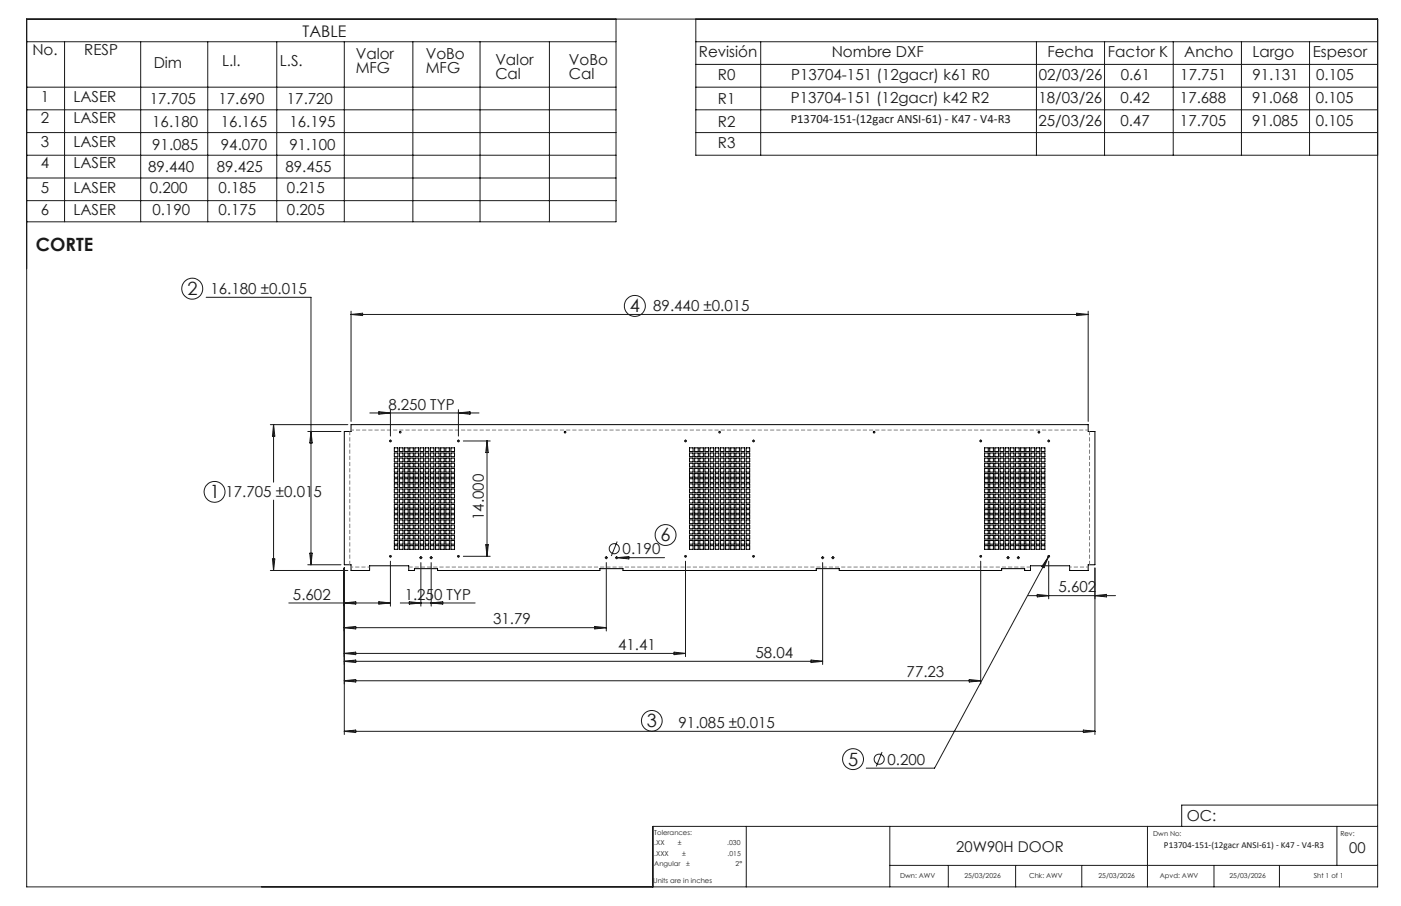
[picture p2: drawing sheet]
<svg xmlns="http://www.w3.org/2000/svg" width="432mm" height="279mm" viewBox="0 0 432 279" stroke-linecap="round" stroke-linejoin="round" font-family="sans-serif">
<g fill="none" stroke="#000" stroke-width=".31">
<path d="M108.2 131h227.2v2.1h2.1v41.1h-2.1v1.7h-5.7v-1.4h-12.1v1.4h-1.8v-.5h-7.1v.5h-50v-.5h-7.1v.5h-59.6v-.5h-7.1v.5h-50v-.5h-7.2v.5h-1.7v-1.4h-12.1v1.4h-5.7v-1.7h-2.1v-41.1h2.1zM121.5 138.1h1.1v1.1h-1.1zM121.5 139.7h1.1v1.1h-1.1zM123.1 138.1h1.1v1.1h-1.1zM123.1 139.7h1.1v1.1h-1.1zM124.7 138.1h1.1v1.1h-1.1zM124.7 139.7h1.1v1.1h-1.1zM126.3 138.1h1.1v1.1h-1.1zM126.3 139.7h1.1v1.1h-1.1zM127.9 138.1h1.1v1.1h-1.1zM127.9 139.7h1.1v1.1h-1.1zM129.5 138.1h1.1v1.1h-1.1z"/>
<path d="M129.5 139.7h1.1v1.1h-1.1zM131.1 138.1h1.1v1.1h-1.1zM131.1 139.7h1.1v1.1h-1.1zM132.6 138.1h1.1v1.1h-1.1zM132.6 139.7h1.1v1.1h-1.1zM134.2 138.1h1.1v1.1h-1.1zM134.2 139.7h1.1v1.1h-1.1zM135.8 138.1h1.1v1.1h-1.1zM135.8 139.7h1.1v1.1h-1.1zM137.4 138.1h1.1v1.1h-1.1zM137.4 139.7h1.1v1.1h-1.1zM139 138.1h1.1v1.1h-1.1z"/>
<path d="M139 139.7h1.1v1.1h-1.1zM212.5 138.1h1.1v1.1h-1.1zM212.5 139.7h1.1v1.1h-1.1zM214.1 138.1h1.1v1.1h-1.1zM214.1 139.7h1.1v1.1h-1.1zM215.7 138.1h1.1v1.1h-1.1zM215.7 139.7h1.1v1.1h-1.1zM217.3 138.1h1.1v1.1h-1.1zM217.3 139.7h1.1v1.1h-1.1zM218.9 138.1h1.1v1.1h-1.1zM218.9 139.7h1.1v1.1h-1.1zM220.5 138.1h1v1.1h-1z"/>
<path d="M220.5 139.7h1v1.1h-1zM222 138.1h1.1v1.1h-1.1zM222 139.7h1.1v1.1h-1.1zM223.6 138.1h1.1v1.1h-1.1zM223.6 139.7h1.1v1.1h-1.1zM225.2 138.1h1.1v1.1h-1.1zM225.2 139.7h1.1v1.1h-1.1zM226.8 138.1h1.1v1.1h-1.1zM226.8 139.7h1.1v1.1h-1.1zM228.4 138.1h1.1v1.1h-1.1zM228.4 139.7h1.1v1.1h-1.1zM230 138.1h1.1v1.1h-1.1z"/>
<path d="M230 139.7h1.1v1.1h-1.1zM303.5 138.1h1.1v1.1h-1.1zM303.5 139.7h1.1v1.1h-1.1zM305 138.1h1.2v1.1h-1.2zM305 139.7h1.2v1.1h-1.2zM306.6 138.1h1.2v1.1h-1.2zM306.6 139.7h1.2v1.1h-1.2zM308.2 138.1h1.2v1.1h-1.2zM308.2 139.7h1.2v1.1h-1.2zM309.8 138.1h1.1v1.1h-1.1zM309.8 139.7h1.1v1.1h-1.1zM311.4 138.1h1.1v1.1h-1.1z"/>
<path d="M311.4 139.7h1.1v1.1h-1.1zM313 138.1h1.1v1.1h-1.1zM313 139.7h1.1v1.1h-1.1zM314.6 138.1h1.1v1.1h-1.1zM314.6 139.7h1.1v1.1h-1.1zM316.2 138.1h1.1v1.1h-1.1zM316.2 139.7h1.1v1.1h-1.1zM317.7 138.1h1.2v1.1h-1.2zM317.7 139.7h1.2v1.1h-1.2zM319.3 138.1h1.2v1.1h-1.2zM319.3 139.7h1.2v1.1h-1.2zM320.9 138.1h1.2v1.1h-1.2z"/>
<path d="M320.9 139.7h1.2v1.1h-1.2zM121.5 158.8h1.1v1.1h-1.1zM121.5 157.2h1.1v1.1h-1.1zM121.5 141.3h1.1v1.1h-1.1zM121.5 142.9h1.1v1.1h-1.1zM121.5 149.2h1.1v1.2h-1.1zM121.5 147.6h1.1v1.2h-1.1zM121.5 150.8h1.1v1.1h-1.1zM121.5 152.4h1.1v1.1h-1.1zM121.5 144.5h1.1v1.1h-1.1zM121.5 146h1.1v1.2h-1.1zM121.5 154h1.1v1.1h-1.1z"/>
<path d="M121.5 155.6h1.1v1.1h-1.1zM123.1 158.8h1.1v1.1h-1.1zM123.1 157.2h1.1v1.1h-1.1zM123.1 141.3h1.1v1.1h-1.1zM123.1 142.9h1.1v1.1h-1.1zM123.1 149.2h1.1v1.2h-1.1zM123.1 147.6h1.1v1.2h-1.1zM123.1 150.8h1.1v1.1h-1.1zM123.1 152.4h1.1v1.1h-1.1zM123.1 144.5h1.1v1.1h-1.1zM123.1 146h1.1v1.2h-1.1zM123.1 154h1.1v1.1h-1.1z"/>
<path d="M123.1 155.6h1.1v1.1h-1.1zM124.7 158.8h1.1v1.1h-1.1zM124.7 157.2h1.1v1.1h-1.1zM124.7 141.3h1.1v1.1h-1.1zM124.7 142.9h1.1v1.1h-1.1zM124.7 149.2h1.1v1.2h-1.1zM124.7 147.6h1.1v1.2h-1.1zM124.7 150.8h1.1v1.1h-1.1zM124.7 152.4h1.1v1.1h-1.1zM124.7 144.5h1.1v1.1h-1.1zM124.7 146h1.1v1.2h-1.1zM124.7 154h1.1v1.1h-1.1z"/>
<path d="M124.7 155.6h1.1v1.1h-1.1zM126.3 141.3h1.1v1.1h-1.1zM126.3 142.9h1.1v1.1h-1.1zM126.3 144.5h1.1v1.1h-1.1zM126.3 146h1.1v1.2h-1.1zM126.3 147.6h1.1v1.2h-1.1zM126.3 149.2h1.1v1.2h-1.1zM126.3 150.8h1.1v1.1h-1.1zM126.3 152.4h1.1v1.1h-1.1zM126.3 154h1.1v1.1h-1.1zM126.3 155.6h1.1v1.1h-1.1zM126.3 157.2h1.1v1.1h-1.1z"/>
<path d="M126.3 158.8h1.1v1.1h-1.1zM127.9 141.3h1.1v1.1h-1.1zM127.9 142.9h1.1v1.1h-1.1zM127.9 144.5h1.1v1.1h-1.1zM127.9 146h1.1v1.2h-1.1zM127.9 147.6h1.1v1.2h-1.1zM127.9 149.2h1.1v1.2h-1.1zM127.9 150.8h1.1v1.1h-1.1zM127.9 152.4h1.1v1.1h-1.1zM127.9 154h1.1v1.1h-1.1zM127.9 155.6h1.1v1.1h-1.1zM127.9 157.2h1.1v1.1h-1.1z"/>
<path d="M127.9 158.8h1.1v1.1h-1.1zM129.5 158.8h1.1v1.1h-1.1zM129.5 157.2h1.1v1.1h-1.1zM129.5 141.3h1.1v1.1h-1.1zM129.5 142.9h1.1v1.1h-1.1zM129.5 149.2h1.1v1.2h-1.1zM129.5 147.6h1.1v1.2h-1.1zM129.5 150.8h1.1v1.1h-1.1zM129.5 152.4h1.1v1.1h-1.1zM129.5 144.5h1.1v1.1h-1.1zM129.5 146h1.1v1.2h-1.1zM129.5 154h1.1v1.1h-1.1z"/>
<path d="M129.5 155.6h1.1v1.1h-1.1zM131.1 141.3h1.1v1.1h-1.1zM131.1 142.9h1.1v1.1h-1.1zM131.1 144.5h1.1v1.1h-1.1zM131.1 146h1.1v1.2h-1.1zM131.1 147.6h1.1v1.2h-1.1zM131.1 149.2h1.1v1.2h-1.1zM131.1 150.8h1.1v1.1h-1.1zM131.1 152.4h1.1v1.1h-1.1zM131.1 154h1.1v1.1h-1.1zM131.1 155.6h1.1v1.1h-1.1zM131.1 157.2h1.1v1.1h-1.1z"/>
<path d="M131.1 158.8h1.1v1.1h-1.1zM132.6 158.8h1.1v1.1h-1.1zM132.6 157.2h1.1v1.1h-1.1zM132.6 141.3h1.1v1.1h-1.1zM132.6 142.9h1.1v1.1h-1.1zM132.6 144.5h1.1v1.1h-1.1zM132.6 146h1.1v1.2h-1.1zM132.6 147.6h1.1v1.2h-1.1zM132.6 149.2h1.1v1.2h-1.1zM132.6 150.8h1.1v1.1h-1.1zM132.6 152.4h1.1v1.1h-1.1zM132.6 154h1.1v1.1h-1.1z"/>
<path d="M132.6 155.6h1.1v1.1h-1.1zM134.2 158.8h1.1v1.1h-1.1zM134.2 157.2h1.1v1.1h-1.1zM134.2 141.3h1.1v1.1h-1.1zM134.2 142.9h1.1v1.1h-1.1zM134.2 149.2h1.1v1.2h-1.1zM134.2 147.6h1.1v1.2h-1.1zM134.2 150.8h1.1v1.1h-1.1zM134.2 152.4h1.1v1.1h-1.1zM134.2 144.5h1.1v1.1h-1.1zM134.2 146h1.1v1.2h-1.1zM134.2 154h1.1v1.1h-1.1z"/>
<path d="M134.2 155.6h1.1v1.1h-1.1zM135.8 158.8h1.1v1.1h-1.1zM135.8 157.2h1.1v1.1h-1.1zM135.8 141.3h1.1v1.1h-1.1zM135.8 142.9h1.1v1.1h-1.1zM135.8 149.2h1.1v1.2h-1.1zM135.8 147.6h1.1v1.2h-1.1zM135.8 150.8h1.1v1.1h-1.1zM135.8 152.4h1.1v1.1h-1.1zM135.8 144.5h1.1v1.1h-1.1zM135.8 146h1.1v1.2h-1.1zM135.8 154h1.1v1.1h-1.1z"/>
<path d="M135.8 155.6h1.1v1.1h-1.1zM137.4 158.8h1.1v1.1h-1.1zM137.4 157.2h1.1v1.1h-1.1zM137.4 141.3h1.1v1.1h-1.1zM137.4 142.9h1.1v1.1h-1.1zM137.4 149.2h1.1v1.2h-1.1zM137.4 147.6h1.1v1.2h-1.1zM137.4 150.8h1.1v1.1h-1.1zM137.4 152.4h1.1v1.1h-1.1zM137.4 144.5h1.1v1.1h-1.1zM137.4 146h1.1v1.2h-1.1zM137.4 154h1.1v1.1h-1.1z"/>
<path d="M137.4 155.6h1.1v1.1h-1.1zM139 158.8h1.1v1.1h-1.1zM139 157.2h1.1v1.1h-1.1zM139 141.3h1.1v1.1h-1.1zM139 142.9h1.1v1.1h-1.1zM139 149.2h1.1v1.2h-1.1zM139 147.6h1.1v1.2h-1.1zM139 150.8h1.1v1.1h-1.1zM139 152.4h1.1v1.1h-1.1zM139 144.5h1.1v1.1h-1.1zM139 146h1.1v1.2h-1.1zM139 154h1.1v1.1h-1.1z"/>
<path d="M139 155.6h1.1v1.1h-1.1zM212.5 158.8h1.1v1.1h-1.1zM212.5 157.2h1.1v1.1h-1.1zM212.5 141.3h1.1v1.1h-1.1zM212.5 142.9h1.1v1.1h-1.1zM212.5 149.2h1.1v1.2h-1.1zM212.5 147.6h1.1v1.2h-1.1zM212.5 150.8h1.1v1.1h-1.1zM212.5 152.4h1.1v1.1h-1.1zM212.5 144.5h1.1v1.1h-1.1zM212.5 146h1.1v1.2h-1.1zM212.5 154h1.1v1.1h-1.1z"/>
<path d="M212.5 155.6h1.1v1.1h-1.1zM214.1 158.8h1.1v1.1h-1.1zM214.1 157.2h1.1v1.1h-1.1zM214.1 141.3h1.1v1.1h-1.1zM214.1 142.9h1.1v1.1h-1.1zM214.1 149.2h1.1v1.2h-1.1zM214.1 147.6h1.1v1.2h-1.1zM214.1 150.8h1.1v1.1h-1.1zM214.1 152.4h1.1v1.1h-1.1zM214.1 144.5h1.1v1.1h-1.1zM214.1 146h1.1v1.2h-1.1zM214.1 154h1.1v1.1h-1.1z"/>
<path d="M214.1 155.6h1.1v1.1h-1.1zM215.7 158.8h1.1v1.1h-1.1zM215.7 157.2h1.1v1.1h-1.1zM215.7 141.3h1.1v1.1h-1.1zM215.7 142.9h1.1v1.1h-1.1zM215.7 149.2h1.1v1.2h-1.1zM215.7 147.6h1.1v1.2h-1.1zM215.7 150.8h1.1v1.1h-1.1zM215.7 152.4h1.1v1.1h-1.1zM215.7 144.5h1.1v1.1h-1.1zM215.7 146h1.1v1.2h-1.1zM215.7 154h1.1v1.1h-1.1z"/>
<path d="M215.7 155.6h1.1v1.1h-1.1zM217.3 141.3h1.1v1.1h-1.1zM217.3 142.9h1.1v1.1h-1.1zM217.3 144.5h1.1v1.1h-1.1zM217.3 146h1.1v1.2h-1.1zM217.3 147.6h1.1v1.2h-1.1zM217.3 149.2h1.1v1.2h-1.1zM217.3 150.8h1.1v1.1h-1.1zM217.3 152.4h1.1v1.1h-1.1zM217.3 154h1.1v1.1h-1.1zM217.3 155.6h1.1v1.1h-1.1zM217.3 157.2h1.1v1.1h-1.1z"/>
<path d="M217.3 158.8h1.1v1.1h-1.1zM218.9 141.3h1.1v1.1h-1.1zM218.9 142.9h1.1v1.1h-1.1zM218.9 144.5h1.1v1.1h-1.1zM218.9 146h1.1v1.2h-1.1zM218.9 147.6h1.1v1.2h-1.1zM218.9 149.2h1.1v1.2h-1.1zM218.9 150.8h1.1v1.1h-1.1zM218.9 152.4h1.1v1.1h-1.1zM218.9 154h1.1v1.1h-1.1zM218.9 155.6h1.1v1.1h-1.1zM218.9 157.2h1.1v1.1h-1.1z"/>
<path d="M218.9 158.8h1.1v1.1h-1.1zM220.5 158.8h1v1.1h-1zM220.5 157.2h1v1.1h-1zM220.5 141.3h1v1.1h-1zM220.5 142.9h1v1.1h-1zM220.5 149.2h1v1.2h-1zM220.5 147.6h1v1.2h-1zM220.5 150.8h1v1.1h-1zM220.5 152.4h1v1.1h-1zM220.5 144.5h1v1.1h-1zM220.5 146h1v1.2h-1zM220.5 154h1v1.1h-1z"/>
<path d="M220.5 155.6h1v1.1h-1zM222 141.3h1.1v1.1h-1.1zM222 142.9h1.1v1.1h-1.1zM222 144.5h1.1v1.1h-1.1zM222 146h1.1v1.2h-1.1zM222 147.6h1.1v1.2h-1.1zM222 149.2h1.1v1.2h-1.1zM222 150.8h1.1v1.1h-1.1zM222 152.4h1.1v1.1h-1.1zM222 154h1.1v1.1h-1.1zM222 155.6h1.1v1.1h-1.1zM222 157.2h1.1v1.1h-1.1z"/>
<path d="M222 158.8h1.1v1.1h-1.1zM223.6 158.8h1.1v1.1h-1.1zM223.6 157.2h1.1v1.1h-1.1zM223.6 141.3h1.1v1.1h-1.1zM223.6 142.9h1.1v1.1h-1.1zM223.6 144.5h1.1v1.1h-1.1zM223.6 146h1.1v1.2h-1.1zM223.6 147.6h1.1v1.2h-1.1zM223.6 149.2h1.1v1.2h-1.1zM223.6 150.8h1.1v1.1h-1.1zM223.6 152.4h1.1v1.1h-1.1zM223.6 154h1.1v1.1h-1.1z"/>
<path d="M223.6 155.6h1.1v1.1h-1.1zM225.2 158.8h1.1v1.1h-1.1zM225.2 157.2h1.1v1.1h-1.1zM225.2 141.3h1.1v1.1h-1.1zM225.2 142.9h1.1v1.1h-1.1zM225.2 149.2h1.1v1.2h-1.1zM225.2 147.6h1.1v1.2h-1.1zM225.2 150.8h1.1v1.1h-1.1zM225.2 152.4h1.1v1.1h-1.1zM225.2 144.5h1.1v1.1h-1.1zM225.2 146h1.1v1.2h-1.1zM225.2 154h1.1v1.1h-1.1z"/>
<path d="M225.2 155.6h1.1v1.1h-1.1zM226.8 158.8h1.1v1.1h-1.1zM226.8 157.2h1.1v1.1h-1.1zM226.8 141.3h1.1v1.1h-1.1zM226.8 142.9h1.1v1.1h-1.1zM226.8 149.2h1.1v1.2h-1.1zM226.8 147.6h1.1v1.2h-1.1zM226.8 150.8h1.1v1.1h-1.1zM226.8 152.4h1.1v1.1h-1.1zM226.8 144.5h1.1v1.1h-1.1zM226.8 146h1.1v1.2h-1.1zM226.8 154h1.1v1.1h-1.1z"/>
<path d="M226.8 155.6h1.1v1.1h-1.1zM228.4 158.8h1.1v1.1h-1.1zM228.4 157.2h1.1v1.1h-1.1zM228.4 141.3h1.1v1.1h-1.1zM228.4 142.9h1.1v1.1h-1.1zM228.4 149.2h1.1v1.2h-1.1zM228.4 147.6h1.1v1.2h-1.1zM228.4 150.8h1.1v1.1h-1.1zM228.4 152.4h1.1v1.1h-1.1zM228.4 144.5h1.1v1.1h-1.1zM228.4 146h1.1v1.2h-1.1zM228.4 154h1.1v1.1h-1.1z"/>
<path d="M228.4 155.6h1.1v1.1h-1.1zM230 158.8h1.1v1.1h-1.1zM230 157.2h1.1v1.1h-1.1zM230 141.3h1.1v1.1h-1.1zM230 142.9h1.1v1.1h-1.1zM230 149.2h1.1v1.2h-1.1zM230 147.6h1.1v1.2h-1.1zM230 150.8h1.1v1.1h-1.1zM230 152.4h1.1v1.1h-1.1zM230 144.5h1.1v1.1h-1.1zM230 146h1.1v1.2h-1.1zM230 154h1.1v1.1h-1.1z"/>
<path d="M230 155.6h1.1v1.1h-1.1zM303.5 158.8h1.1v1.1h-1.1zM303.5 157.2h1.1v1.1h-1.1zM303.5 141.3h1.1v1.1h-1.1zM303.5 142.9h1.1v1.1h-1.1zM303.5 149.2h1.1v1.2h-1.1zM303.5 147.6h1.1v1.2h-1.1zM303.5 150.8h1.1v1.1h-1.1zM303.5 152.4h1.1v1.1h-1.1zM303.5 144.5h1.1v1.1h-1.1zM303.5 146h1.1v1.2h-1.1zM303.5 154h1.1v1.1h-1.1z"/>
<path d="M303.5 155.6h1.1v1.1h-1.1zM305 158.8h1.2v1.1h-1.2zM305 157.2h1.2v1.1h-1.2zM305 141.3h1.2v1.1h-1.2zM305 142.9h1.2v1.1h-1.2zM305 149.2h1.2v1.2h-1.2zM305 147.6h1.2v1.2h-1.2zM305 150.8h1.2v1.1h-1.2zM305 152.4h1.2v1.1h-1.2zM305 144.5h1.2v1.1h-1.2zM305 146h1.2v1.2h-1.2zM305 154h1.2v1.1h-1.2z"/>
<path d="M305 155.6h1.2v1.1h-1.2zM306.6 158.8h1.2v1.1h-1.2zM306.6 157.2h1.2v1.1h-1.2zM306.6 141.3h1.2v1.1h-1.2zM306.6 142.9h1.2v1.1h-1.2zM306.6 149.2h1.2v1.2h-1.2zM306.6 147.6h1.2v1.2h-1.2zM306.6 150.8h1.2v1.1h-1.2zM306.6 152.4h1.2v1.1h-1.2zM306.6 144.5h1.2v1.1h-1.2zM306.6 146h1.2v1.2h-1.2zM306.6 154h1.2v1.1h-1.2z"/>
<path d="M306.6 155.6h1.2v1.1h-1.2zM308.2 141.3h1.2v1.1h-1.2zM308.2 142.9h1.2v1.1h-1.2zM308.2 144.5h1.2v1.1h-1.2zM308.2 146h1.2v1.2h-1.2zM308.2 147.6h1.2v1.2h-1.2zM308.2 149.2h1.2v1.2h-1.2zM308.2 150.8h1.2v1.1h-1.2zM308.2 152.4h1.2v1.1h-1.2zM308.2 154h1.2v1.1h-1.2zM308.2 155.6h1.2v1.1h-1.2zM308.2 157.2h1.2v1.1h-1.2z"/>
<path d="M308.2 158.8h1.2v1.1h-1.2zM309.8 141.3h1.1v1.1h-1.1zM309.8 142.9h1.1v1.1h-1.1zM309.8 144.5h1.1v1.1h-1.1zM309.8 146h1.1v1.2h-1.1zM309.8 147.6h1.1v1.2h-1.1zM309.8 149.2h1.1v1.2h-1.1zM309.8 150.8h1.1v1.1h-1.1zM309.8 152.4h1.1v1.1h-1.1zM309.8 154h1.1v1.1h-1.1zM309.8 155.6h1.1v1.1h-1.1zM309.8 157.2h1.1v1.1h-1.1z"/>
<path d="M309.8 158.8h1.1v1.1h-1.1zM311.4 158.8h1.1v1.1h-1.1zM311.4 157.2h1.1v1.1h-1.1zM311.4 141.3h1.1v1.1h-1.1zM311.4 142.9h1.1v1.1h-1.1zM311.4 149.2h1.1v1.2h-1.1zM311.4 147.6h1.1v1.2h-1.1zM311.4 150.8h1.1v1.1h-1.1zM311.4 152.4h1.1v1.1h-1.1zM311.4 144.5h1.1v1.1h-1.1zM311.4 146h1.1v1.2h-1.1zM311.4 154h1.1v1.1h-1.1z"/>
<path d="M311.4 155.6h1.1v1.1h-1.1zM313 141.3h1.1v1.1h-1.1zM313 142.9h1.1v1.1h-1.1zM313 144.5h1.1v1.1h-1.1zM313 146h1.1v1.2h-1.1zM313 147.6h1.1v1.2h-1.1zM313 149.2h1.1v1.2h-1.1zM313 150.8h1.1v1.1h-1.1zM313 152.4h1.1v1.1h-1.1zM313 154h1.1v1.1h-1.1zM313 155.6h1.1v1.1h-1.1zM313 157.2h1.1v1.1h-1.1z"/>
<path d="M313 158.8h1.1v1.1h-1.1zM314.6 158.8h1.1v1.1h-1.1zM314.6 157.2h1.1v1.1h-1.1zM314.6 141.3h1.1v1.1h-1.1zM314.6 142.9h1.1v1.1h-1.1zM314.6 144.5h1.1v1.1h-1.1zM314.6 146h1.1v1.2h-1.1zM314.6 147.6h1.1v1.2h-1.1zM314.6 149.2h1.1v1.2h-1.1zM314.6 150.8h1.1v1.1h-1.1zM314.6 152.4h1.1v1.1h-1.1zM314.6 154h1.1v1.1h-1.1z"/>
<path d="M314.6 155.6h1.1v1.1h-1.1zM316.2 158.8h1.1v1.1h-1.1zM316.2 157.2h1.1v1.1h-1.1zM316.2 141.3h1.1v1.1h-1.1zM316.2 142.9h1.1v1.1h-1.1zM316.2 149.2h1.1v1.2h-1.1zM316.2 147.6h1.1v1.2h-1.1zM316.2 150.8h1.1v1.1h-1.1zM316.2 152.4h1.1v1.1h-1.1zM316.2 144.5h1.1v1.1h-1.1zM316.2 146h1.1v1.2h-1.1zM316.2 154h1.1v1.1h-1.1z"/>
<path d="M316.2 155.6h1.1v1.1h-1.1zM317.7 158.8h1.2v1.1h-1.2zM317.7 157.2h1.2v1.1h-1.2zM317.7 141.3h1.2v1.1h-1.2zM317.7 142.9h1.2v1.1h-1.2zM317.7 149.2h1.2v1.2h-1.2zM317.7 147.6h1.2v1.2h-1.2zM317.7 150.8h1.2v1.1h-1.2zM317.7 152.4h1.2v1.1h-1.2zM317.7 144.5h1.2v1.1h-1.2zM317.7 146h1.2v1.2h-1.2zM317.7 154h1.2v1.1h-1.2z"/>
<path d="M317.7 155.6h1.2v1.1h-1.2zM319.3 158.8h1.2v1.1h-1.2zM319.3 157.2h1.2v1.1h-1.2zM319.3 141.3h1.2v1.1h-1.2zM319.3 142.9h1.2v1.1h-1.2zM319.3 149.2h1.2v1.2h-1.2zM319.3 147.6h1.2v1.2h-1.2zM319.3 150.8h1.2v1.1h-1.2zM319.3 152.4h1.2v1.1h-1.2zM319.3 144.5h1.2v1.1h-1.2zM319.3 146h1.2v1.2h-1.2zM319.3 154h1.2v1.1h-1.2z"/>
<path d="M319.3 155.6h1.2v1.1h-1.2zM320.9 158.8h1.2v1.1h-1.2zM320.9 157.2h1.2v1.1h-1.2zM320.9 141.3h1.2v1.1h-1.2zM320.9 142.9h1.2v1.1h-1.2zM320.9 149.2h1.2v1.2h-1.2zM320.9 147.6h1.2v1.2h-1.2zM320.9 150.8h1.2v1.1h-1.2zM320.9 152.4h1.2v1.1h-1.2zM320.9 144.5h1.2v1.1h-1.2zM320.9 146h1.2v1.2h-1.2zM320.9 154h1.2v1.1h-1.2z"/>
<path d="M320.9 155.6h1.2v1.1h-1.2zM121.5 165.1h1.1v1.1h-1.1zM121.5 166.7h1.1v1.1h-1.1zM121.5 161.9h1.1v1.2h-1.1zM121.5 160.3h1.1v1.2h-1.1zM121.5 163.5h1.1v1.1h-1.1zM121.5 168.3h1.1v1.1h-1.1zM123.1 165.1h1.1v1.1h-1.1zM123.1 166.7h1.1v1.1h-1.1zM123.1 161.9h1.1v1.2h-1.1zM123.1 160.3h1.1v1.2h-1.1zM123.1 163.5h1.1v1.1h-1.1z"/>
<path d="M123.1 168.3h1.1v1.1h-1.1zM124.7 165.1h1.1v1.1h-1.1zM124.7 166.7h1.1v1.1h-1.1zM124.7 161.9h1.1v1.2h-1.1zM124.7 160.3h1.1v1.2h-1.1zM124.7 163.5h1.1v1.1h-1.1zM124.7 168.3h1.1v1.1h-1.1zM126.3 165.1h1.1v1.1h-1.1zM126.3 166.7h1.1v1.1h-1.1zM126.3 160.3h1.1v1.2h-1.1zM126.3 161.9h1.1v1.2h-1.1zM126.3 163.5h1.1v1.1h-1.1z"/>
<path d="M126.3 168.3h1.1v1.1h-1.1zM127.9 165.1h1.1v1.1h-1.1zM127.9 166.7h1.1v1.1h-1.1zM127.9 161.9h1.1v1.2h-1.1zM127.9 160.3h1.1v1.2h-1.1zM127.9 163.5h1.1v1.1h-1.1zM127.9 168.3h1.1v1.1h-1.1zM129.5 165.1h1.1v1.1h-1.1zM129.5 166.7h1.1v1.1h-1.1zM129.5 161.9h1.1v1.2h-1.1zM129.5 160.3h1.1v1.2h-1.1zM129.5 163.5h1.1v1.1h-1.1z"/>
<path d="M129.5 168.3h1.1v1.1h-1.1zM131.1 165.1h1.1v1.1h-1.1zM131.1 166.7h1.1v1.1h-1.1zM131.1 160.3h1.1v1.2h-1.1zM131.1 161.9h1.1v1.2h-1.1zM131.1 163.5h1.1v1.1h-1.1zM131.1 168.3h1.1v1.1h-1.1zM132.6 165.1h1.1v1.1h-1.1zM132.6 166.7h1.1v1.1h-1.1zM132.6 161.9h1.1v1.2h-1.1zM132.6 160.3h1.1v1.2h-1.1zM132.6 163.5h1.1v1.1h-1.1z"/>
<path d="M132.6 168.3h1.1v1.1h-1.1zM134.2 165.1h1.1v1.1h-1.1zM134.2 166.7h1.1v1.1h-1.1zM134.2 161.9h1.1v1.2h-1.1zM134.2 160.3h1.1v1.2h-1.1zM134.2 163.5h1.1v1.1h-1.1zM134.2 168.3h1.1v1.1h-1.1zM135.8 165.1h1.1v1.1h-1.1zM135.8 166.7h1.1v1.1h-1.1zM135.8 161.9h1.1v1.2h-1.1zM135.8 160.3h1.1v1.2h-1.1zM135.8 163.5h1.1v1.1h-1.1z"/>
<path d="M135.8 168.3h1.1v1.1h-1.1zM137.4 165.1h1.1v1.1h-1.1zM137.4 166.7h1.1v1.1h-1.1zM137.4 161.9h1.1v1.2h-1.1zM137.4 160.3h1.1v1.2h-1.1zM137.4 163.5h1.1v1.1h-1.1zM137.4 168.3h1.1v1.1h-1.1zM139 165.1h1.1v1.1h-1.1zM139 166.7h1.1v1.1h-1.1zM139 161.9h1.1v1.2h-1.1zM139 160.3h1.1v1.2h-1.1zM139 163.5h1.1v1.1h-1.1z"/>
<path d="M139 168.3h1.1v1.1h-1.1zM212.5 165.1h1.1v1.1h-1.1zM212.5 166.7h1.1v1.1h-1.1zM212.5 161.9h1.1v1.2h-1.1zM212.5 160.3h1.1v1.2h-1.1zM212.5 163.5h1.1v1.1h-1.1zM212.5 168.3h1.1v1.1h-1.1zM214.1 165.1h1.1v1.1h-1.1zM214.1 166.7h1.1v1.1h-1.1zM214.1 161.9h1.1v1.2h-1.1zM214.1 160.3h1.1v1.2h-1.1zM214.1 163.5h1.1v1.1h-1.1z"/>
<path d="M214.1 168.3h1.1v1.1h-1.1zM215.7 165.1h1.1v1.1h-1.1zM215.7 166.7h1.1v1.1h-1.1zM215.7 161.9h1.1v1.2h-1.1zM215.7 160.3h1.1v1.2h-1.1zM215.7 163.5h1.1v1.1h-1.1zM215.7 168.3h1.1v1.1h-1.1zM217.3 160.3h1.1v1.2h-1.1zM217.3 161.9h1.1v1.2h-1.1zM217.3 163.5h1.1v1.1h-1.1zM217.3 165.1h1.1v1.1h-1.1zM217.3 166.7h1.1v1.1h-1.1z"/>
<path d="M217.3 168.3h1.1v1.1h-1.1zM218.9 165.1h1.1v1.1h-1.1zM218.9 166.7h1.1v1.1h-1.1zM218.9 161.9h1.1v1.2h-1.1zM218.9 160.3h1.1v1.2h-1.1zM218.9 163.5h1.1v1.1h-1.1zM218.9 168.3h1.1v1.1h-1.1zM220.5 165.1h1v1.1h-1zM220.5 166.7h1v1.1h-1zM220.5 161.9h1v1.2h-1zM220.5 160.3h1v1.2h-1zM220.5 163.5h1v1.1h-1z"/>
<path d="M220.5 168.3h1v1.1h-1zM222 165.1h1.1v1.1h-1.1zM222 166.7h1.1v1.1h-1.1zM222 160.3h1.1v1.2h-1.1zM222 161.9h1.1v1.2h-1.1zM222 163.5h1.1v1.1h-1.1zM222 168.3h1.1v1.1h-1.1zM223.6 165.1h1.1v1.1h-1.1zM223.6 166.7h1.1v1.1h-1.1zM223.6 161.9h1.1v1.2h-1.1zM223.6 160.3h1.1v1.2h-1.1zM223.6 163.5h1.1v1.1h-1.1z"/>
<path d="M223.6 168.3h1.1v1.1h-1.1zM225.2 165.1h1.1v1.1h-1.1zM225.2 166.7h1.1v1.1h-1.1zM225.2 161.9h1.1v1.2h-1.1zM225.2 160.3h1.1v1.2h-1.1zM225.2 163.5h1.1v1.1h-1.1zM225.2 168.3h1.1v1.1h-1.1zM226.8 165.1h1.1v1.1h-1.1zM226.8 166.7h1.1v1.1h-1.1zM226.8 161.9h1.1v1.2h-1.1zM226.8 160.3h1.1v1.2h-1.1zM226.8 163.5h1.1v1.1h-1.1z"/>
<path d="M226.8 168.3h1.1v1.1h-1.1zM228.4 165.1h1.1v1.1h-1.1zM228.4 166.7h1.1v1.1h-1.1zM228.4 161.9h1.1v1.2h-1.1zM228.4 160.3h1.1v1.2h-1.1zM228.4 163.5h1.1v1.1h-1.1zM228.4 168.3h1.1v1.1h-1.1zM230 165.1h1.1v1.1h-1.1zM230 166.7h1.1v1.1h-1.1zM230 161.9h1.1v1.2h-1.1zM230 160.3h1.1v1.2h-1.1zM230 163.5h1.1v1.1h-1.1z"/>
<path d="M230 168.3h1.1v1.1h-1.1zM303.5 165.1h1.1v1.1h-1.1zM303.5 166.7h1.1v1.1h-1.1zM303.5 161.9h1.1v1.2h-1.1zM303.5 160.3h1.1v1.2h-1.1zM303.5 163.5h1.1v1.1h-1.1zM303.5 168.3h1.1v1.1h-1.1zM305 165.1h1.2v1.1h-1.2zM305 166.7h1.2v1.1h-1.2zM305 161.9h1.2v1.2h-1.2zM305 160.3h1.2v1.2h-1.2zM305 163.5h1.2v1.1h-1.2z"/>
<path d="M305 168.3h1.2v1.1h-1.2zM306.6 165.1h1.2v1.1h-1.2zM306.6 166.7h1.2v1.1h-1.2zM306.6 161.9h1.2v1.2h-1.2zM306.6 160.3h1.2v1.2h-1.2zM306.6 163.5h1.2v1.1h-1.2zM306.6 168.3h1.2v1.1h-1.2zM308.2 165.1h1.2v1.1h-1.2zM308.2 160.3h1.2v1.2h-1.2zM308.2 161.9h1.2v1.2h-1.2zM308.2 163.5h1.2v1.1h-1.2zM308.2 166.7h1.2v1.1h-1.2z"/>
<path d="M308.2 168.3h1.2v1.1h-1.2zM309.8 165.1h1.1v1.1h-1.1zM309.8 166.7h1.1v1.1h-1.1zM309.8 161.9h1.1v1.2h-1.1zM309.8 160.3h1.1v1.2h-1.1zM309.8 163.5h1.1v1.1h-1.1zM309.8 168.3h1.1v1.1h-1.1zM311.4 165.1h1.1v1.1h-1.1zM311.4 166.7h1.1v1.1h-1.1zM311.4 161.9h1.1v1.2h-1.1zM311.4 160.3h1.1v1.2h-1.1zM311.4 163.5h1.1v1.1h-1.1z"/>
<path d="M311.4 168.3h1.1v1.1h-1.1zM313 165.1h1.1v1.1h-1.1zM313 166.7h1.1v1.1h-1.1zM313 160.3h1.1v1.2h-1.1zM313 161.9h1.1v1.2h-1.1zM313 163.5h1.1v1.1h-1.1zM313 168.3h1.1v1.1h-1.1zM314.6 165.1h1.1v1.1h-1.1zM314.6 166.7h1.1v1.1h-1.1zM314.6 161.9h1.1v1.2h-1.1zM314.6 160.3h1.1v1.2h-1.1zM314.6 163.5h1.1v1.1h-1.1z"/>
<path d="M314.6 168.3h1.1v1.1h-1.1zM316.2 165.1h1.1v1.1h-1.1zM316.2 166.7h1.1v1.1h-1.1zM316.2 161.9h1.1v1.2h-1.1zM316.2 160.3h1.1v1.2h-1.1zM316.2 163.5h1.1v1.1h-1.1zM316.2 168.3h1.1v1.1h-1.1zM317.7 165.1h1.2v1.1h-1.2zM317.7 166.7h1.2v1.1h-1.2zM317.7 161.9h1.2v1.2h-1.2zM317.7 160.3h1.2v1.2h-1.2zM317.7 163.5h1.2v1.1h-1.2z"/>
<path d="M317.7 168.3h1.2v1.1h-1.2zM319.3 165.1h1.2v1.1h-1.2zM319.3 166.7h1.2v1.1h-1.2zM319.3 161.9h1.2v1.2h-1.2zM319.3 160.3h1.2v1.2h-1.2zM319.3 163.5h1.2v1.1h-1.2zM319.3 168.3h1.2v1.1h-1.2zM320.9 165.1h1.2v1.1h-1.2zM320.9 166.7h1.2v1.1h-1.2zM320.9 161.9h1.2v1.2h-1.2zM320.9 160.3h1.2v1.2h-1.2zM320.9 163.5h1.2v1.1h-1.2z"/>
<path d="M320.9 168.3h1.2v1.1h-1.2z"/>
<circle cx="120.3" cy="136" r=".25"/>
<circle cx="123.4" cy="133.3" r=".25"/>
<circle cx="141.3" cy="136" r=".25"/>
<circle cx="174.2" cy="133.3" r=".25"/>
<circle cx="211.3" cy="136" r=".25"/>
<circle cx="221.8" cy="133.3" r=".25"/>
<circle cx="232.2" cy="136" r=".25"/>
<circle cx="269.4" cy="133.3" r=".25"/>
<circle cx="302.3" cy="136" r=".25"/>
<circle cx="320.2" cy="133.3" r=".25"/>
<circle cx="323.2" cy="136" r=".25"/>
<circle cx="120.3" cy="171.6" r=".25"/>
<circle cx="129.7" cy="172" r=".25"/>
<circle cx="132.9" cy="172" r=".25"/>
<circle cx="141.3" cy="171.6" r=".25"/>
<circle cx="186.9" cy="172" r=".25"/>
<circle cx="190" cy="172" r=".25"/>
<circle cx="211.3" cy="171.6" r=".25"/>
<circle cx="232.2" cy="171.6" r=".25"/>
<circle cx="253.5" cy="172" r=".25"/>
<circle cx="256.7" cy="172" r=".25"/>
<circle cx="302.3" cy="171.6" r=".25"/>
<circle cx="310.7" cy="172" r=".25"/>
<circle cx="313.9" cy="172" r=".25"/>
<circle cx="323.2" cy="171.6" r=".25"/>
</g>
<g fill="none" stroke="#191924" stroke-width=".31">
<path d="M8.2 5.9h416.4v267.6h-416.4zM8.2 12.9h181.7M19.9 12.9v55.5M43.4 12.9v55.5M64 12.9v55.5M85.3 12.9v55.5M106.1 12.9v55.5M127.2 12.9v55.5M148 12.9v55.5M169.3 12.9v55.5M189.9 5.9v62.5h-181.7M214.5 12.9h210.1"/>
<path d="M214.5 5.9v42h210.1M214.5 19.9h210.1M234.5 12.9v35M319.4 12.9v35M340.4 12.9v35M361.6 12.9v35M382.6 12.9v35M403.6 12.9v35M8.2 26.9h181.7M8.2 33.9h181.7M214.5 26.9h210.1M214.5 33.9h210.1"/>
<path d="M8.2 40.9h181.7M8.2 47.9h181.7M8.2 54.9h181.7M214.5 40.9h210.1M8.2 61.9h181.7M63.5 91.7h32.3v82.5M108.2 96v34M108.2 97h227.2M108.2 97l3.6-.4v.7zM331.8 96.6l3.6 .4-3.6 .3zM335.4 96v34M83.3 131h23.9"/>
<path d="M84.3 131v17.7M84.3 131l.4 3.5h-.7zM94.9 133.1h10.2M95.8 133.1l.4 3.5h-.7zM114 127.4h33.6M116.8 127l3.5 .4-3.5 .3zM120.1 136h.5M120.3 126.3v8.2M120.3 135.7v.5M141 136h.5M141.3 126.3v8.2M141.3 135.7v.5"/>
<path d="M141.3 127.4l3.6-.4v.7zM142.8 136h8.3M150.1 136v35.6M150.1 136l.4 3.6h-.8zM211 136h.5M211.3 135.7v.5M232 136h.5M232.2 135.7v.5M302 136h.5M302.3 135.7v.5M320 133.3h.5M320.2 133v.5"/>
<path d="M323 136h.5M323.2 135.7v.5M84.3 154.2v21.7M83.3 175.9h23.9M84 172.4h.7l-.4 3.5zM94.9 174.2h10.2M95.5 170.6h.7l-.4 3.6zM106.1 175.2v51.3M120.1 171.6h.5M120.3 171.3v.5M120.3 173.1v13.8M129.5 172h.5"/>
<path d="M129.7 171.7v.5M129.7 173.5v13.4M132.6 172h.5M132.9 171.7v.5M132.9 173.5v13.4M141 171.6h.5M141.3 171.3v.5M142.8 171.6h8.3M149.7 168h.8l-.4 3.6zM186.6 172h.5M186.9 171.7v.5M186.9 173.5v21.1"/>
<path d="M189.8 172h15M190 171.7v.5M190.2 167l-1.8 4.4M190.3 172l3.5-.4v.8zM211 171.6h.5M211.3 171.3v.5M211.3 173.1v29.4M232 171.6h.5M232.2 171.3v.5M253.3 172h.5M253.5 171.7v.5M253.5 173.5v31.4"/>
<path d="M256.5 172h.5M256.7 171.7v.5M302 171.6h.5M302.3 171.3v.5M302.3 173.1v37.8M310.4 172h.5M310.7 171.7v.5M313.6 172h.5M313.9 171.7v.5M323 171.6h.5M323.1 171.8l-35.1 65.1h-21M323.1 171.8l-1.3 3.3-.7-.4z"/>
<path d="M323.2 171.3v.5M323.2 173.1v11.6M323.4 171.3l-.3 .5M337.5 175.2v51.3M89 185.9h31.3M106.1 185.9l3.5-.3v.7zM106.1 193.6l3.5-.4v.8zM106.1 193.6h80.8M116.8 185.6l3.5 .3-3.5 .4zM123.4 185.9h23M126.2 185.6l3.5 .3-3.5 .4zM132.9 185.9l3.6-.3v.7z"/>
<path d="M183.3 193.2l3.6 .4-3.6 .4zM316.9 183.7h26.9M319.7 183.3l3.5 .4-3.5 .4zM337.5 183.7l3.5-.4v.8zM106.1 201.5l3.5-.4v.8zM106.1 203.9l3.5-.3v.7zM106.1 209.9l3.5-.4v.8zM106.1 201.5h105.2M106.1 203.9h147.4M106.1 209.9h196.2M207.8 201.1l3.5 .4-3.5 .4zM250 203.6l3.5 .3-3.5 .4z"/>
<path d="M298.7 209.5l3.6 .4-3.6 .4zM106.1 225.5h231.4M106.1 225.5l3.5-.4v.8zM271.9 231.9l-1.8 4.5M333.9 225.1l3.6 .4-3.6 .4zM230 254.8v18.7M274.2 254.8v18.7M353.7 254.8v18.7M412 254.8v12.1M424.6 254.8h-223.4v18.7M424.6 248.3h-60.4v6.5M274.2 266.9h150.4"/>
<path d="M292.3 266.9v6.6M313 266.9v6.6M333.4 266.9v6.6M374.2 266.9v6.6M394.3 266.9v6.6"/>
<circle cx="59.2" cy="89" r="3.2"/>
<circle cx="195.7" cy="94.3" r="3.2"/>
<circle cx="66.1" cy="151.7" r="3.2"/>
<circle cx="189.3" cy="169.2" r="1.55"/>
<circle cx="205.1" cy="165" r="3.2"/>
<circle cx="200.9" cy="222.3" r="3.2"/>
<circle cx="262.9" cy="234.1" r="3.2"/>
<circle cx="271" cy="234.1" r="1.55"/>
</g>
<g fill="none" stroke="#191924" stroke-width=".31" stroke-dasharray="15.2 1.3 1.3 1.3" stroke-linecap="butt">
<path d="M119.9 136h-.1M323.7 136h.1M119.9 171.5h-.1M129.5 172h-.3M129.7 172.2v.3M129.7 171.7v-.2M130 172h.2M132.6 172h-.2M132.9 172.2v.3M132.9 171.7v-.2M133.1 172h.3M186.6 172h-.2"/>
<path d="M186.9 172.2v.3M186.9 171.7v-.2M187.1 172h.3M189.8 172h-.2M190 172.2v.3M190 171.7v-.2M190.3 172h.2M253.3 172h-.2M253.5 172.2v.3M253.5 171.7v-.2M253.8 172h.2M256.5 172h-.3"/>
<path d="M256.7 172.2v.3M256.7 171.7v-.2M257 172h.2M310.4 172h-.2M310.7 172.2v.3M310.7 171.7v-.2M310.9 172h.3M313.6 172h-.2M313.9 172.2v.3M313.9 171.7v-.2M314.1 172h.3M323.7 171.5h.1"/>
</g>
<path d="M107.8 133v41.1M126 174.9h191.6M335.8 174.1v-41.1" fill="none" stroke="#808080" stroke-width=".31" stroke-dasharray="1.3 .6" stroke-dashoffset=".1" stroke-linecap="butt"/>
<path d="M335.4 132.6h-227.2" fill="none" stroke="#808080" stroke-width=".31" stroke-dasharray="1.3 .6" stroke-dashoffset=".4" stroke-linecap="butt"/>
<path d="M108.2 174.9h5.7M329.7 174.9h5.7" fill="none" stroke="#808080" stroke-width=".31" stroke-dasharray="1.3 .6" stroke-dashoffset=".6" stroke-linecap="butt"/>
<g font-size="5.6" fill="#191924">
<text x="11.1" y="77.5">CORTE</text>
<text x="57.7" y="91">2</text>
<text x="194.1" y="96.3">4</text>
<text x="64.6" y="153.6">1</text>
<text x="203.6" y="166.9">6</text>
<text x="199.4" y="224.3">3</text>
<text x="261.4" y="236.1">5</text>
</g>
<text font-size="4.9" fill="#191924" x="93.3" y="11.4">TABLE</text>
<g font-size="4.7" fill="#191924">
<text x="10" y="17">No.</text>
<text x="26" y="17">RESP</text>
<text x="215.4" y="17.6">Revisión</text>
<text x="256.3" y="17.6">Nombre DXF</text>
<text x="322.8" y="17.5">Fecha</text>
<text x="341.5" y="17.5">Factor K</text>
<text x="365" y="17.5">Ancho</text>
<text x="386" y="17.5">Largo</text>
<text x="404.6" y="17.5">Espesor</text>
<text x="47.4" y="20.9">Dim</text>
<text x="68.4" y="20.4">L.I.</text>
<text x="86.3" y="20.4">L.S.</text>
<text x="109.6" y="18.1">Valor</text>
<text x="109.6" y="22.6">MFG</text>
<text x="131.2" y="18.1">VoBo</text>
<text x="131.2" y="22.6">MFG</text>
<text x="152.7" y="20">Valor</text>
<text x="175.3" y="20">VoBo</text>
<text x="152.7" y="24.5">Cal</text>
<text x="175.3" y="24.5">Cal</text>
<text x="221.3" y="24.6">R0</text>
<text x="243.8" y="24.6">P13704-151 (12gacr) k61 R0</text>
<text x="320.2" y="24.7">02/03/26</text>
<text x="345.4" y="24.7">0.61</text>
<text x="363.8" y="24.7">17.751</text>
<text x="386" y="24.7">91.131</text>
<text x="405.7" y="24.7">0.105</text>
<text x="12.6" y="31.3">1</text>
<text x="22.6" y="31.3">LASER</text>
<text x="46.1" y="32">17.705</text>
<text x="67.3" y="32">17.690</text>
<text x="88.4" y="32">17.720</text>
<text x="221.3" y="32.1">R1</text>
<text x="243.7" y="31.7">P13704-151 (12gacr) k42 R2</text>
<text x="320.1" y="31.9">18/03/26</text>
<text x="345.3" y="31.9">0.42</text>
<text x="363.7" y="31.9">17.688</text>
<text x="385.9" y="31.9">91.068</text>
<text x="405.6" y="31.9">0.105</text>
<text x="12.6" y="38">2</text>
<text x="22.6" y="38">LASER</text>
<text x="46.9" y="39.2">16.180</text>
<text x="68.1" y="39.2">16.165</text>
<text x="89.2" y="39.2">16.195</text>
<text x="221.3" y="39.1">R2</text>
<text x="320.1" y="38.8">25/03/26</text>
<text x="345.3" y="38.8">0.47</text>
<text x="363.7" y="38.8">17.705</text>
<text x="385.9" y="38.8">91.085</text>
<text x="405.6" y="38.8">0.105</text>
<text x="12.6" y="45.4">3</text>
<text x="22.6" y="45.4">LASER</text>
<text x="46.9" y="46.1">91.085</text>
<text x="68.1" y="46.1">94.070</text>
<text x="89.2" y="46.1">91.100</text>
<text x="221.3" y="45.8">R3</text>
<text x="12.6" y="51.9">4</text>
<text x="22.6" y="51.9">LASER</text>
<text x="45.7" y="53.2">89.440</text>
<text x="66.8" y="53.2">89.425</text>
<text x="88" y="53.2">89.455</text>
<text x="12.6" y="59.5">5</text>
<text x="22.6" y="59.5">LASER</text>
<text x="46.2" y="59.6">0.200</text>
<text x="67.3" y="59.6">0.185</text>
<text x="88.5" y="59.6">0.215</text>
<text x="12.6" y="66.4">6</text>
<text x="22.6" y="66.4">LASER</text>
<text x="47" y="66.4">0.190</text>
<text x="67.3" y="66.4">0.175</text>
<text x="88.5" y="66.4">0.205</text>
<text x="64.9" y="90.7">16.180 ±0.015</text>
<text x="201.3" y="95.9">89.440 ±0.015</text>
<text x="119.7" y="126.3">8.250 TYP</text>
<text x="69.5" y="153.2">17.705 ±0.015</text>
<text x="149.1" y="160.4" transform="rotate(-90 149.1 160.4)">14.000</text>
<text x="191.9" y="170.9">0.190</text>
<text x="90.3" y="184.9">5.602</text>
<text x="124.7" y="184.9">1.250 TYP</text>
<text x="326.3" y="182.7">5.602</text>
<text x="152" y="192.5">31.79</text>
<text x="190.5" y="200.5">41.41</text>
<text x="232.8" y="202.9">58.04</text>
<text x="279.4" y="208.9">77.23</text>
<text x="209.1" y="224.5">91.085 ±0.015</text>
<text x="273.6" y="235.8">0.200</text>
<text x="365.8" y="253.1">OC:</text>
</g>
<g font-size="4.6" fill="#191924">
<text x="294.7" y="262.7">20W90H DOOR</text>
<text x="415.9" y="263">00</text>
</g>
<text font-size="3.9" fill="#191924" x="243.7" y="38">P13704-151-(12gacr ANSI-61) - K47 - V4-R3</text>
<text font-size="2.8" fill="#191924" x="358.8" y="261.5">P13704-151-(12gacr ANSI-61) - K47 - V4-R3</text>
<g font-size="2.1" fill="#191924">
<text x="201.7" y="257.6">Tolerances:</text>
<text x="355.4" y="257.8">Dwn No:</text>
<text x="413.1" y="257.8">Rev:</text>
<text x="201.7" y="260.7">.XX</text>
<text x="201.7" y="263.9">.XXX</text>
<text x="208.9" y="260.7">±</text>
<text x="210.2" y="263.9">±</text>
<text x="224.1" y="260.7">.030</text>
<text x="224.3" y="263.9">.015</text>
<text x="201.7" y="267">Angular</text>
<text x="211.5" y="267">±</text>
<text x="226.7" y="267">2°</text>
<text x="201.3" y="272.3">Units are in inches</text>
<text x="277.4" y="270.7">Dwn: AWV</text>
<text x="297.2" y="270.7">25/03/2026</text>
<text x="317.2" y="270.7">Chk: AWV</text>
<text x="338.6" y="270.7">25/03/2026</text>
<text x="357.5" y="270.7">Apvd: AWV</text>
<text x="378.9" y="270.7">25/03/2026</text>
<text x="404.9" y="270.7">Sht 1 of 1</text>
</g>
</svg>
